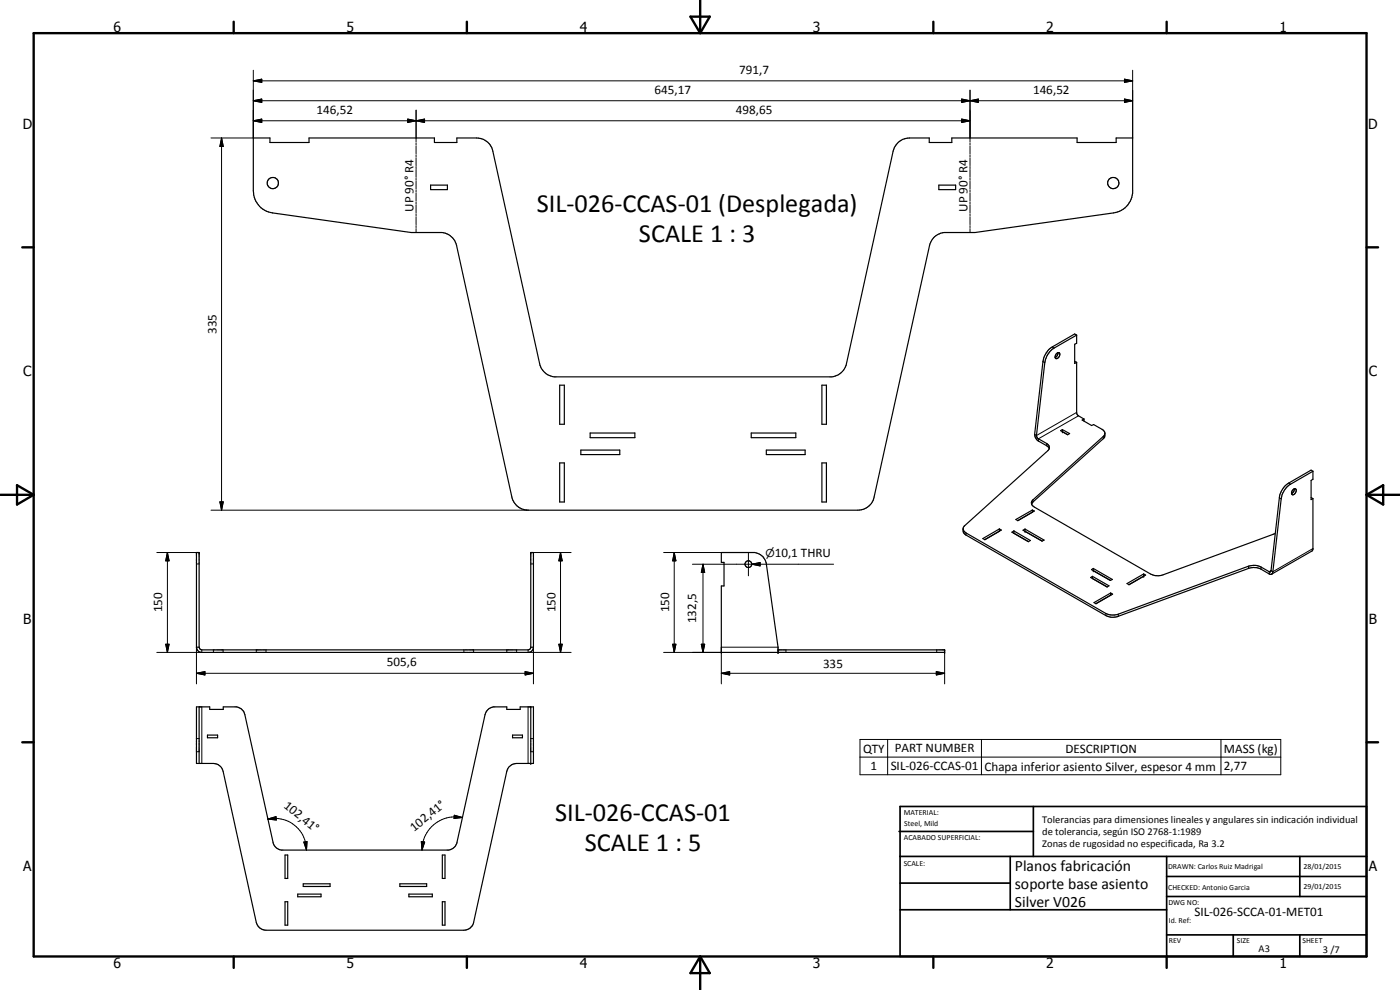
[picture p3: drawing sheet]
<svg xmlns="http://www.w3.org/2000/svg" width="420mm" height="297mm" viewBox="0 0 420 297" stroke-linecap="round" stroke-linejoin="round" font-family="sans-serif">
<g fill="none" stroke="#000" stroke-width=".35">
<path d="M76 41.4h5v1.4h11.7v-1.4h37.7v1.4h6.7v-1.4h5.9a4.9 4.9 0 0 1 4.9 3.9l14.1 63.8a5.1 5.1 0 0 0 4.3 4h83.4a5.1 5.1 0 0 0 4.3-4l14-63.8a5 5 0 0 1 5-3.9h5.9v1.4h6.8v-1.4h37.5v1.4h11.8v-1.4h4.9v16.5a6.7 6.7 0 0 1-5.7 6l-41.6 5.9h-9.3a5 5 0 0 0-4.3 3.9l-16.7 75.4a4.9 4.9 0 0 1-4.8 4h-99a5 5 0 0 1-4.9-4l-16.6-75.4a5 5 0 0 0-4.3-3.9h-9.3l-41.6-5.9a6.7 6.7 0 0 1-5.8-6.6zM129.2 55.5h5.1v1.4h-5.1zM281.8 55.5h5v1.4h-5zM168 115.6h1.4v11.7h-1.4zM246.7 115.6h1.3v11.7h-1.3zM316.9 106.3l.9-.5a1.02 1.02 0 0 1 .1 1.2 1.02 1.02 0 0 1-1.2 .4zM317.5 105.8a1.38 1.38 0 0 1-.9 1.5M322.5 108.4l.6 .3M323.1 108.7v15.3l.4 .6 1.8 1.1M323.1 100.5v2.5l-.6 .3v5.8l.6-.4M323.1 100.5l-6.8 3.9a6.2 6.2 0 0 0-2.7 4.4l-2.5 21.9M323.1 100.5l-.6-.3-6.7 3.9a6.2 6.2 0 0 0-2.8 4.4l-2.5 21.8"/>
<path d="M168 138.9h1.4v11.7h-1.4zM174.3 135h11.7v1.4h-11.7zM177.1 129.9h13.4v1.4h-13.4zM225.5 129.9h13.3v1.4h-13.3zM230 135h11.6v1.4h-11.6zM246.7 138.9h1.3v11.7h-1.3zM310.5 130.3l.3 1.1 .6 .8 2.9 1.7 .6 .7M310.5 130.3l.6 .4M311.1 130.7l.4 .9 3.1 1.8 .3 .5v.7M314.9 134.6l-.4 .6-25 22.5a1.81 1.81 0 0 0 .4 2.8l42 24.2a4.5 4.5 0 0 0 3.7 .2l39.1-14.3a5.1 5.1 0 0 1 3.7 .2l2.9 1.5 .5-.1 .2-.7M318.8 128.9v.6l1.7 .9M318.8 128.9l-.5 .3 2.1 1.2"/>
<path d="M318.8 128.9l2.2 1.2-.6 .3M325.3 125.7v.7M325.3 125.7l-.5 .3 2.8 1.7 .6-.3 2.5 1.4a1.71 1.71 0 0 1 .4 2.8l-21.1 19-.4 .7M331.6 130.1l-.5 .8-21.1 19.1a1.24 1.24 0 0 0 .4 2.1l34.9 20.2a4.5 4.5 0 0 0 3.8 .2l33.6-12.4M289 158.8l.9 1.1 42 24.2a5 5 0 0 0 3.7 .2l39.1-14.4a4.8 4.8 0 0 1 3.7 .2l2.5 1.4 .4 .1 .2-.4M299.9 158.7l.1 .7M304.2 160h.1M304.3 159.3l4.9 2.9-.6 .3M304.3 159.3l-.6 .4 4.9 2.8M304.3 160l4.3 2.5M304.3 159.3v.7M304.9 155.9l4.9-2.9 .6 .3-4.9 2.9z"/>
<path d="M307 159.1l.6-.4 5.7 3.4-.6 .2zM307.6 158.7v.7M309.8 153l.1 .7M388.2 146.8a.55 .55 0 0 1 .8 0 .55 .55 0 0 1-.1 .8l-.8 .9a.83 .83 0 0 1-.5-.8 .83 .83 0 0 1 .5-.8zM388.4 146.7v.6l-.8 .8M393.5 149.3l.5 .3M394 149.6l-.1 15.5-12.2 7.2M394 141.4v2.4l-.5 .3v5.8l.5-.3M394 141.4l-.5-.3-6.8 3.8a6.1 6.1 0 0 0-2.7 4.5l-2.5 21.8M394 141.4l-6.7 3.9a6 6 0 0 0-2.8 4.4l-2.5 21.8M295 161.6l4.9-2.9 .6 .3-4.9 2.9zM327.6 170.9l.5-.3 5.7 3.3-.6 .3z"/>
<path d="M327.9 172.9l4.9 2.9-.5 .3M327.9 172.9l-.6 .4 5 2.8M327.9 173.6l4.4 2.5M327.9 172.9v.7M328.1 170.6v.6l5.2 3M333.3 177.9v.7l-4.4 2.5M333.3 177.9l-5 2.9 .6 .3M333.3 177.9l.6 .4-5 2.8M338.2 175.1l5-2.9 .6 .4-5 2.8zM343.2 172.2v.7M381.5 171.2l.5 .3M59 194.2l.3 1 1 .5h98.5l.7-.3 .6-1.2"/>
<path d="M59 194.2v-28.4h.8v28.4M59 194.2h.8M59.8 194.2l.2 .5 .6 .3 98.1-.1 .6-.5v-28.6h.8v28.4M159.3 194.2h.8M233.5 195h50v.7h-67v-19.9h.8v-7.1h-.8v-2.9h10a4.1 4.1 0 0 1 3.5 3.4l3.5 25v1.5M59 212.1h3.9v.8h4.1v-.8h4a2.92 2.92 0 0 1 2.5 2.3l8.5 38.7a2.97 2.97 0 0 0 2.4 2h50.3l1.1-.5 .9-.8 .4-.7 8.5-38.7a3.1 3.1 0 0 1 2.5-2.3h4v.8h4v-.8h4v17h-5a3.2 3.2 0 0 0-3 2.3l-10 45.7a3 3 0 0 1-2.9 2h-59.4a3.1 3.1 0 0 1-2.9-2.4l-9.9-45.3a3.1 3.1 0 0 0-3-2.3h-5zM59.8 212.1v17M159.3 212.1v17M62.3 220.6h3v.8h-3zM153.8 220.6h3v.8h-3zM85.5 256.5h.8v7.1h-.8zM132.7 256.5h.9v7.1h-.9z"/>
<path d="M85.5 270.6h.8v7h-.8zM89.4 268.3h6.9v.8h-6.9zM91 265.2h8v.8h-8zM120 265.2h8v.8h-8zM122.7 268.3h7v.8h-7zM132.7 270.6h.9v7h-.9z"/>
<circle cx="81.9" cy="54.9" r="1.68"/>
<circle cx="334.1" cy="54.9" r="1.67"/>
<circle cx="224.6" cy="169.3" r="1.02"/>
</g>
<g fill="none" stroke="#000" stroke-width=".3">
<path d="M76 36.2l2.6-.5v1zM76 30.2l2.6-.5v1zM76 24.3l2.6-.6v1zM76 36.2h215.1M76 21.1v20.3h-12.7M76 30.2h263.9M76 24.3h263.9M122.4 35.7l2.5 .5-2.5 .5zM124.9 36.2l2.5-.5v1zM124.9 33.1v9.5M288.6 29.7l2.5 .5-2.5 .5zM288.6 35.7l2.5 .5-2.5 .5z"/>
<path d="M288.6 29.7l5 1v-1l-5 1zM291.1 30.2l2.5-.5v1zM291.1 27.1v15.5M337.5 23.7l2.4 .6-2.4 .4zM337.5 29.7l2.4 .5-2.4 .5zM339.9 21.1v20.3M66.5 41.4l.5 2.5h-1zM66.5 41.4v111.7M124.9 42.9v.6M124.9 43.8v2.3M124.9 46.4v.6M124.9 47.3v2.4"/>
<path d="M124.9 50v.6M124.9 50.8v2.4M124.9 53.5v.6M124.9 54.4v2.4M124.9 57.1v.6M124.9 58v2.3M291.1 42.9v.6M291.1 43.8v2.3M291.1 46.4v.6M291.1 47.3v2.4M291.1 50v.6M291.1 50.8v2.4"/>
<path d="M291.1 53.5v.6M291.1 54.4v2.4M291.1 57.1v.6M291.1 58v2.3M124.9 60.6v.6M124.9 61.5v2.3M124.9 64.1v.6M124.9 65v2.4M124.9 67.7v.6M124.9 68.6v1.2M291.1 60.6v.6M291.1 61.5v2.3"/>
<path d="M291.1 64.1v.6M291.1 65v2.4M291.1 67.7v.6M291.1 68.6v1.2M313 108.5l.6 .3M315.8 104.1l.5 .3M314.1 133.1v.6M323.1 123.7l-12 7M323.7 124.8l-12.1 6.9v.6M331.1 130.9v.7M63.3 153.1h95.2M66 150.6h1l-.5 2.5z"/>
<path d="M289.9 159.9v.6M310 150v.6M384 149.4l.5 .3M386.7 144.9l.6 .4M47.1 165.8h11.9M50.2 165.8l.5 2.5h-1zM50.2 165.8v29.9M59 169.2h.8M159.3 169.2h.8M160.1 165.8h11.3M168.2 165.8l.5 2.5h-1zM168.2 165.8v29.9"/>
<path d="M199.2 165.8h17.3M202.3 165.8l.5 2.5h-.9zM202.3 165.8v29.9M207.8 169.3h42.4M211 169.3l.5 2.4h-1zM211 169.3v26.4M224.6 165.8v7M225.6 169.3l2.5-.5v1zM374.7 169.9v.7M378.4 170.1v.7M381.5 171.2l-.6 .3v.7M394 164.6l-12 6.9"/>
<path d="M49.7 193.3h1l-.5 2.4zM59 194.2v11M60.6 195v.7h-13.5M64 195v.7M67 195v.7M76.9 195v.7M79.8 195v.7M139.2 195v.7M142.1 195v.7M152.1 195v.7M155.1 195v.7M158.5 195v.7h12.9"/>
<path d="M160.1 194.2v11M167.7 193.3h1l-.5 2.4zM199.2 195.7h17.3M201.9 193.3h.9l-.5 2.4zM210.5 193.3h1l-.5 2.4zM233.5 194.2h-17v11M235.9 195v.7M281.1 195v.7M283.5 195v10.2M331.9 184.1v.6M335.6 184.3v.6M59 202l2.5-.5v1z"/>
<path d="M59 202h101.1M60.6 212.1v17M157.6 201.5l2.5 .5-2.5 .5zM158.5 212.1v17M216.5 202l2.5-.5v1zM216.5 202h67M281 201.5l2.5 .5-2.5 .5zM59 221.6h.8M59 225.6h.8M159.3 221.6h.8M159.3 225.6h.8M258.1 221.9h126.3v10.6h-126.3z"/>
<path d="M258.1 227.2h126.3M266.4 221.9v10.6M294.5 221.9v10.6M366.4 221.9v10.6M80.4 245.7l2.4-.7 .1 1zM80.4 245.7a10.2 10.2 0 0 1 6.8 1.1 9.5 9.5 0 0 1 4.4 5.8l.4 2.5M91.2 252.6l.9-.1-.1 2.6zM126.4 252.5l1.1 .1-.9 2.5zM136.3 244.6l2.5 .7-2.5 .3zM138.8 245.3a10.1 10.1 0 0 0-9.3 2.7l-1.7 2.5a9.8 9.8 0 0 0-1.2 4.6"/>
</g>
<g fill="#000">
<circle cx="318.8" cy="129.5" r=".18"/>
<circle cx="307.6" cy="159.4" r=".18"/>
<circle cx="59" cy="165.8" r=".18"/>
<circle cx="59.8" cy="165.8" r=".18"/>
<circle cx="159.3" cy="165.8" r=".18"/>
<circle cx="160.1" cy="165.8" r=".18"/>
<circle cx="328.1" cy="171.2" r=".18"/>
<circle cx="343.2" cy="172.9" r=".18"/>
<circle cx="216.5" cy="195.7" r=".18"/>
<circle cx="233.5" cy="195.7" r=".18"/>
<circle cx="233.5" cy="195" r=".18"/>
<circle cx="283.5" cy="195" r=".18"/>
<circle cx="283.5" cy="195.7" r=".18"/>
<circle cx="159.3" cy="212.1" r=".18"/>
<circle cx="159.3" cy="229.1" r=".18"/>
</g>
<g fill="none" stroke="#000" stroke-width=".71">
<path d="M10.1 9.9h400v277.1h-400zM70.1 6.5v3.4M140.1 6.5v3.4M207.2 5h5.8l-2.9 4.9zM210.1 0v9.9M280.1 6.5v3.4M350.1 6.5v3.4M6.7 74.2h3.4M410.1 74.2h3.5M.1 148.5h10M5.1 145.6l5 2.9-5 2.9zM410.1 148.5h10"/>
<path d="M410.1 148.5l5-2.9v5.8zM6.7 222.7h3.4M410.1 222.7h3.5M70.1 287v3.4M140.1 287v3.4M210.1 287v10M210.1 287l2.9 5h-5.8zM280.1 287v3.4M350.1 287v3.4"/>
</g>
<g fill="none" stroke="#000" stroke-width=".51">
<path d="M269.8 249.5h40.3M270.1 242h140v45h-140zM270.1 257h140M303.2 257v16M310.1 242v15M350.1 257v30M390.1 257v12M270.1 265h33.1M270.1 273h80M350.1 269h60M350.1 263h60M350.1 280.5h60"/>
<path d="M370.1 280.5v6.5M390.1 280.5v6.5"/>
</g>
<g fill="#000">
<path d="M76 36.2l2.6-.5v1zM76 30.2l2.6-.5v1zM76 24.3l2.6-.6v1zM122.4 35.7l2.5 .5-2.5 .5zM124.9 36.2l2.5-.5v1zM288.6 29.7l2.5 .5-2.5 .5zM288.6 35.7l2.5 .5-2.5 .5zM291.1 30.2l2.5-.5v1zM337.5 23.7l2.4 .6-2.4 .4zM337.5 29.7l2.4 .5-2.4 .5zM66.5 41.4l.5 2.5h-1zM66 150.6h1l-.5 2.5z"/>
<path d="M50.2 165.8l.5 2.5h-1zM168.2 165.8l.5 2.5h-1zM202.3 165.8l.5 2.5h-.9zM211 169.3l.5 2.4h-1zM225.6 169.3l2.5-.5v1zM49.7 193.3h1l-.5 2.4zM167.7 193.3h1l-.5 2.4zM201.9 193.3h.9l-.5 2.4zM210.5 193.3h1l-.5 2.4zM59 202l2.5-.5v1zM157.6 201.5l2.5 .5-2.5 .5zM216.5 202l2.5-.5v1z"/>
<path d="M281 201.5l2.5 .5-2.5 .5zM80.4 245.7l2.4-.7 .1 1zM91.2 252.6l.9-.1-.1 2.6zM126.4 252.5l1.1 .1-.9 2.5zM136.3 244.6l2.5 .7-2.5 .3z"/>
</g>
<g font-size="7.9">
<text x="161.1" y="63.7">SIL-026-CCAS-01 (Desplegada)</text>
<text x="191.8" y="72.7">SCALE 1 : 3</text>
<text x="166.6" y="246.3">SIL-026-CCAS-01</text>
<text x="175.5" y="255.2">SCALE 1 : 5</text>
</g>
<g font-size="4.7">
<text x="304.6" y="261.2">Planos fabricación</text>
<text x="304.6" y="266.6">soporte base asiento</text>
<text x="304.6" y="272">Silver V026</text>
</g>
<g font-size="4.2">
<text x="34" y="9.6">6</text>
<text x="104" y="9.6">5</text>
<text x="174" y="9.6">4</text>
<text x="244" y="9.6">3</text>
<text x="314" y="9.6">2</text>
<text x="384" y="9.6">1</text>
<text x="6.8" y="38.7">D</text>
<text x="410.6" y="38.7">D</text>
<text x="7" y="112.9">C</text>
<text x="410.8" y="112.9">C</text>
<text x="7" y="187.1">B</text>
<text x="410.8" y="187.1">B</text>
<text x="7" y="261.4">A</text>
<text x="410.8" y="261.4">A</text>
<text x="34" y="290.4">6</text>
<text x="104" y="290.4">5</text>
<text x="174" y="290.4">4</text>
<text x="244" y="290.4">3</text>
<text x="314" y="290.4">2</text>
<text x="384" y="290.4">1</text>
</g>
<g font-size="3.9">
<text x="221.9" y="22.2">791,7</text>
<text x="196.5" y="28.2">645,17</text>
<text x="310" y="28.2">146,52</text>
<text x="95" y="34.2">146,52</text>
<text x="220.8" y="34.2">498,65</text>
<text x="124.1" y="63.5" transform="rotate(-90 124.1 63.5)">UP 90° R4</text>
<text x="290.3" y="63.5" transform="rotate(-90 290.3 63.5)">UP 90° R4</text>
<text x="65" y="100.3" transform="rotate(-90 65 100.3)">335</text>
<text x="232.5" y="167.1">10,1 THRU</text>
<text x="48.7" y="183.8" transform="rotate(-90 48.7 183.8)">150</text>
<text x="166.7" y="183.8" transform="rotate(-90 166.7 183.8)">150</text>
<text x="200.8" y="183.8" transform="rotate(-90 200.8 183.8)">150</text>
<text x="208.9" y="187" transform="rotate(-90 208.9 187)">132,5</text>
<text x="116.1" y="199.9">505,6</text>
<text x="247" y="200.4">335</text>
<text x="259" y="225.8">QTY</text>
<text x="268.6" y="225.8">PART NUMBER</text>
<text x="319.7" y="225.8">DESCRIPTION</text>
<text x="367.3" y="225.9">MASS (kg)</text>
<text x="261.3" y="231.1">1</text>
<text x="267.3" y="231.1">SIL-026-CCAS-01</text>
<text x="295.5" y="231.2">Chapa inferior asiento Silver, espesor 4 mm</text>
<text x="367.3" y="231.1">2,77</text>
<text x="85" y="242.2" transform="rotate(39 85 242.2)">102,41°</text>
<text x="124.3" y="249.5" transform="rotate(-39 124.3 249.5)">102,41°</text>
<text x="358.5" y="275">SIL-026-SCCA-01-MET01</text>
</g>
<text font-size="3.3" x="229.7" y="167.1">n</text>
<g font-size="3.1">
<text x="312.7" y="246.8">Tolerancias para dimensiones lineales y angulares sin indicación individual</text>
<text x="312.7" y="250.4">de tolerancia, según ISO 2768-1:1989</text>
<text x="312.7" y="254">Zonas de rugosidad no especificada, Ra 3.2</text>
<text x="377.7" y="285.6">A3</text>
<text x="397" y="285.9">3 /7</text>
</g>
<g font-size="2.4">
<text x="271.2" y="244.4">MATERIAL:</text>
<text x="271.3" y="252">ACABADO SUPERFICIAL:</text>
<text x="271.4" y="247.9">Steel, Mild</text>
<text x="271.2" y="259.7">SCALE:</text>
<text x="350.6" y="260.8">DRAWN: Carlos Ruiz Madrigal</text>
<text x="391.2" y="260.6">28/01/2015</text>
<text x="350.6" y="267">CHECKED: Antonio Garcia</text>
<text x="391.2" y="266.7">29/01/2015</text>
<text x="350.6" y="271.4">DWG NO:</text>
<text x="350.8" y="276.9">Id. Ref:</text>
<text x="350.8" y="282.8">REV</text>
<text x="371.2" y="282.9">SIZE</text>
<text x="390.9" y="282.9">SHEET</text>
</g>
</svg>
